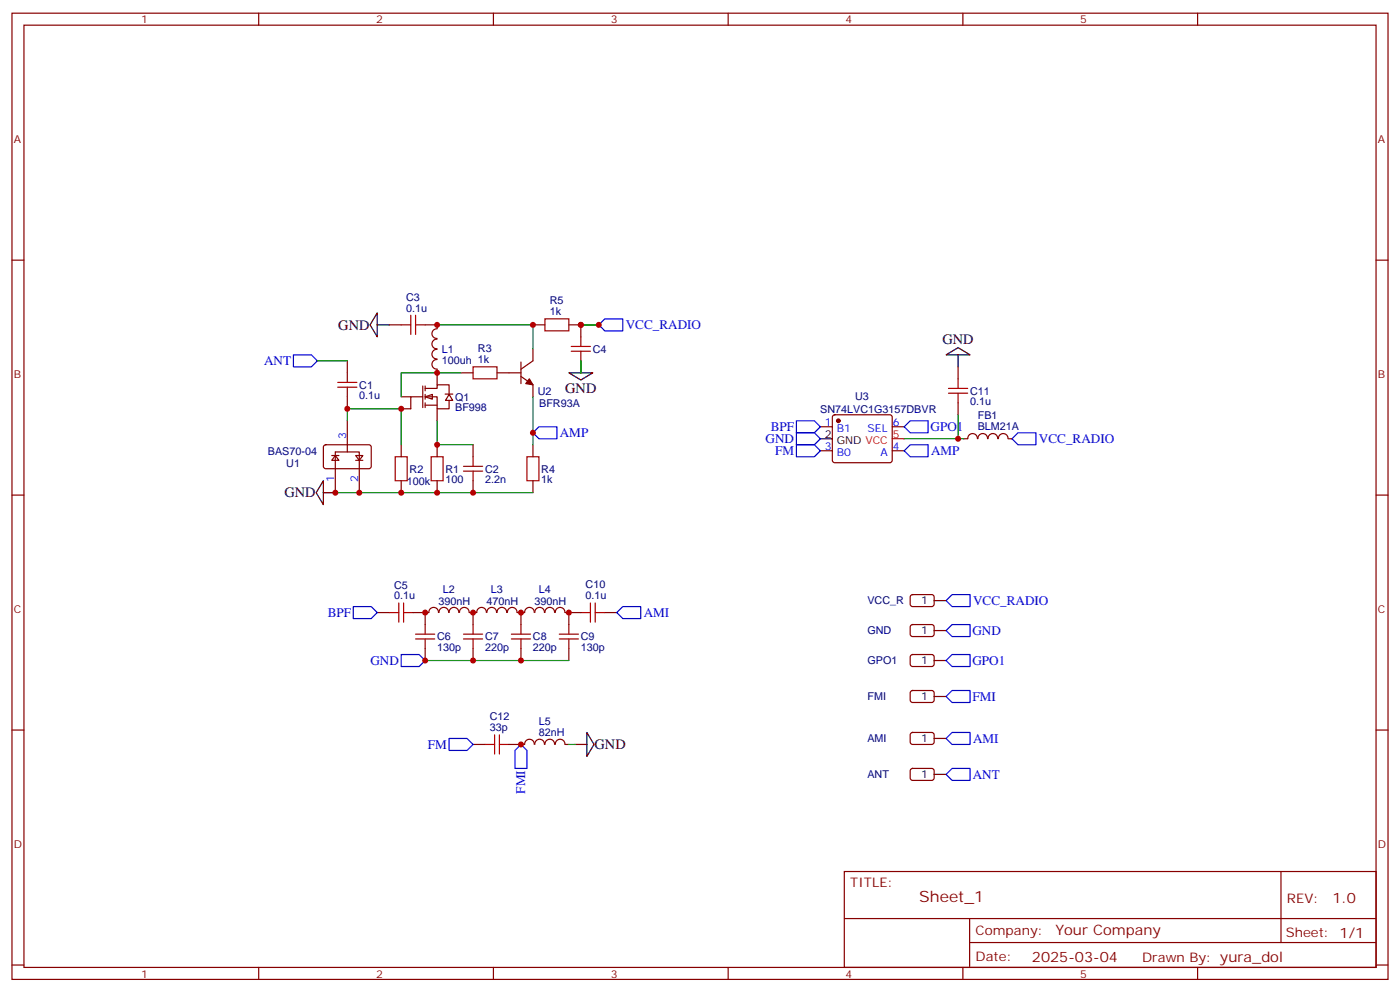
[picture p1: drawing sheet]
<svg xmlns="http://www.w3.org/2000/svg" width="412mm" height="292mm" viewBox="0 0 412 292" stroke-linecap="round" stroke-linejoin="round" font-family="sans-serif">
<g fill="none" stroke="#870000" stroke-width=".35">
<path d="M3.5 3.9h405.4v284.3h-405.4zM7.1 7.4h398.2v277.3h-398.2zM76.2 3.9v3.5M145.3 3.9v3.5M214.5 3.9v3.5M283.6 3.9v3.5M352.8 3.9v3.5M3.5 76.6h3.6M405.3 76.6h3.6M95.5 131.1l.5-.2h12.9l.5 .7-.1 5.9-.6 .4h-13l-.5-.7v-5.6zM97.7 134.1h2.1M98.8 134.1l1 1.4h-2.1z"/>
<path d="M102.3 123.8v9.2M104.8 134.1h2.1l-1.1 1.4zM104.8 135.5h2.1M3.5 145.7h3.6M98.8 145v-12h7v12M405.3 145.7h3.6M3.5 214.8h3.6M405.3 214.8h3.6M248.7 256.5h156.6v28.2h-156.6zM377.3 256.5v20.9M248.7 270.3h156.5M285.6 277.4h119.6"/>
<path d="M285.6 270.3v14.1M3.5 284h3.6M76.2 284.7v3.5M145.3 284.7v3.5M214.5 284.7v3.5M283.6 284.7v3.5M352.8 284.7v3.5M405.3 284h3.6"/>
</g>
<path d="M125.2 116.8l2.2-.7v1.4z" fill="#fff" stroke="#870000" stroke-width=".35"/>
<g fill="none" stroke="#870000" stroke-width=".35">
<path d="M114.7 95.6h3.5M125.2 95.6h3.6v1.1M128.7 99.8a1.41 1.41 0 0 0-1.5 1.4 1.41 1.41 0 0 0 1.5 1.4M128.7 96.8a1.41 1.41 0 0 0-1.5 1.4 1.41 1.41 0 0 0 1.5 1.4M157 95.6h3.5M167.6 95.6h3.5v3.5M102.3 106.2v3.5M102.3 116.8v3.5M118.2 116.8h2.8M124.5 116.8h-3.5v3.5h-2.8M124.5 113.6v6.3M125.2 114.3h3.6v-1.1h3.5v2.9"/>
<path d="M125.2 116.8h3.6v3.5h3.5v-2.5M125.2 119.2h3.6M125.2 113.6v1.4M125.2 116.1v1.4M125.2 118.5v1.4M128.7 102.8a1.41 1.41 0 0 0-1.5 1.4 1.41 1.41 0 0 0 1.5 1.4M128.7 105.8a1.41 1.41 0 0 0-1.5 1.4 1.41 1.41 0 0 0 1.5 1.4M128.8 108.7v4.5M131.1 116h2.3M132.3 116.1l1 1.7h-2.1zM135.8 109.7h3.5M146.4 109.7h7.1"/>
<path d="M153.5 110.8l3.5 2.4v3.6M153.5 106.5v6.4M157 102.7v3.5l-3.5 2.5M171.1 106.2v3.5M282.2 107.9v3.6M282.2 118.5v3.6M118.2 130.9v3.5M128.8 120.3v3.5M128.8 130.9v3.5M139.3 130.9v3.5M157 130.9v3.5M241.7 125.6h3.5"/>
<path d="M241.7 132.6h3.5M245.4 122.3l.5-.2h16.2l.5 .2 .2 .5v12.7l-.2 .5-.5 .2h-16.2l-.5-.3-.2-.4v-12.7zM262.8 125.6h3.5M262.8 132.6h3.5M287.9 129.1a1.41 1.41 0 0 0-1.4-1.5 1.41 1.41 0 0 0-1.4 1.5h-1.1M288.1 129.1a1.41 1.41 0 0 1 1.4-1.5 1.41 1.41 0 0 1 1.4 1.5M291.1 129.1a1.41 1.41 0 0 1 1.4-1.5 1.41 1.41 0 0 1 1.4 1.5M294.1 129.1a1.41 1.41 0 0 1 1.4-1.5 1.41 1.41 0 0 1 1.4 1.5M297 129.1h1.1M118.2 141.5v3.5M128.8 141.5v3.5M139.3 141.5v3.5"/>
<path d="M157 141.5v3.5M268.3 175.2l.5-.2h5.9l.5 .7-.1 2.4-.6 .4-6-.1-.4-.6v-2.1zM111.1 180.3h3.6M121.7 180.3h4.6M125.2 180.3v3.5M125.2 190.9v3.5M126.3 180.2a1.41 1.41 0 0 1 1.4-1.5 1.41 1.41 0 0 1 1.4 1.5M129.3 180.2a1.41 1.41 0 0 1 1.4-1.5 1.41 1.41 0 0 1 1.4 1.5M132.3 180.2a1.41 1.41 0 0 1 1.4-1.5 1.41 1.41 0 0 1 1.4 1.5M135.4 180.2a1.41 1.41 0 0 1 1.4-1.5 1.41 1.41 0 0 1 1.4 1.5M139.3 180.3v3.5M139.3 190.9v3.5"/>
<path d="M143.3 180.2a1.41 1.41 0 0 0-1.4-1.5 1.41 1.41 0 0 0-1.5 1.5l-2.1 .1M143.4 180.2a1.41 1.41 0 0 1 1.4-1.5 1.41 1.41 0 0 1 1.4 1.5M146.4 180.2a1.41 1.41 0 0 1 1.4-1.5 1.41 1.41 0 0 1 1.4 1.5M149.5 180.2a1.41 1.41 0 0 1 1.4-1.5 1.41 1.41 0 0 1 1.4 1.5M152.4 180.3h2.1M153.5 180.3v3.5M153.5 190.9v3.5M154.6 180.2a1.41 1.41 0 0 1 1.4-1.5 1.41 1.41 0 0 1 1.4 1.5M157.6 180.2a1.41 1.41 0 0 1 1.4-1.5 1.41 1.41 0 0 1 1.4 1.5M160.5 180.2a1.41 1.41 0 0 1 1.4-1.5 1.41 1.41 0 0 1 1.4 1.5M163.6 180.2a1.41 1.41 0 0 1 1.4-1.5 1.41 1.41 0 0 1 1.4 1.5M166.5 180.3h4.6"/>
<path d="M167.6 180.3v3.5M167.6 190.9v3.5M178.2 180.3h3.5M268.3 184l.5-.2 5.9 .1 .5 .6-.1 2.4-.6 .4h-6l-.4-.7v-2.1zM268.3 192.8l.5-.2 5.9 .1 .5 .6-.1 2.4-.6 .4h-6l-.4-.7v-2.1zM139.3 219.1h3.6M149.9 219.1h4.6M154.6 219.1a1.41 1.41 0 0 1 1.4-1.6 1.41 1.41 0 0 1 1.4 1.6M157.6 219a1.41 1.41 0 0 1 1.4-1.5 1.41 1.41 0 0 1 1.4 1.6M160.5 219a1.41 1.41 0 0 1 1.4-1.5 1.41 1.41 0 0 1 1.4 1.6M163.6 219.1a1.41 1.41 0 0 1 1.4-1.6 1.41 1.41 0 0 1 1.4 1.6M166.5 219.1h1.1"/>
<path d="M268.3 203.4l.5-.2 5.9 .1 .5 .6-.1 2.4-.6 .4h-6l-.4-.7v-2.1zM268.3 215.8l.5-.3 5.9 .1 .5 .7-.1 2.3-.6 .5-6-.1-.4-.6v-2.1zM268.3 226.3l.5-.2 5.9 .1 .5 .6-.1 2.4-.6 .5-6-.1-.4-.6v-2.2z"/>
</g>
<g fill="none" stroke="#a10000" stroke-width=".35">
<path d="M118.2 95.6h2.8M121 92.8v5.6M122.4 95.6h2.8M122.4 92.8v5.6M160.5 93.8h7.1v3.6h-7.1zM171.1 99.1v2.9M99.5 113.9h5.6M99.5 112.5h5.6M102.3 109.7v2.8M102.3 113.9v2.9M139.3 107.9h7.1v3.6h-7.1zM168.3 103.4h5.6"/>
<path d="M168.3 102h5.6M171.1 103.4v2.8M279.4 115.7h5.6M279.4 114.3h5.6M282.2 111.5v2.8M282.2 115.7v2.8M116.4 134.4h3.5v7.1h-3.5zM127 134.4h3.5v7.1h-3.5zM136.5 138.6h5.7M136.5 137.2h5.7M139.3 134.4v2.8M139.3 138.6v2.9"/>
<path d="M155.2 134.4h3.5v7.1h-3.5zM117.5 177.4v5.7M118.9 177.4v5.7M173.9 177.4v5.7M175.3 177.4v5.7M114.7 180.3h2.8M118.9 180.3h2.8M122.4 188h5.7M122.4 186.6h5.7M125.2 183.8v2.8M125.2 188v2.9M136.5 188h5.7"/>
<path d="M136.5 186.6h5.7M139.3 183.8v2.8M139.3 188v2.9M150.6 188h5.7M150.6 186.6h5.7M153.5 183.8v2.8M153.5 188v2.9M164.7 188h5.7M164.7 186.6h5.7M167.6 183.8v2.8M167.6 188v2.9M171.1 180.3h2.8"/>
<path d="M175.3 180.3h2.9M142.9 219.1h2.8M145.7 216.3v5.6M147.1 219.1h2.8M147.1 216.3v5.6"/>
</g>
<g fill="none" stroke="#008700" stroke-width=".35">
<path d="M128.8 95.6h28.2v7.1M171.1 95.6h5.3M93.5 106.2h8.8M135.8 109.7h-17.6v7.1M157 116.8v14.1M171.1 106.2v3.5M102.3 123.8v-3.5h15.9v10.6M128.8 123.8v7.1h10.5M266.3 129.1h17.7M282.2 122.1v7M98.8 145h58.2M125.2 194.4h42.4"/>
<path d="M167.6 219.1h1.7"/>
</g>
<g fill="none" stroke="#000" stroke-width=".35">
<path d="M111.1 92.1v7l-2.1-3.5zM111.1 95.6h3.6M167.6 109.7h7l-3.5 2.1zM171.1 106.2v3.5M278.7 104.4l3.5-2.1 3.6 2.1zM282.2 104.4v3.5M241.7 129.1h3.5M95.2 141.5v7l-2.1-3.5zM95.2 145h3.6M275.2 176.7h3.5M275.2 185.6h3.5M275.2 194.4h3.5"/>
<path d="M169.3 219.1h3.6M172.9 215.5l2.1 3.6-2.1 3.5zM275.2 205h3.5M275.2 217.3h3.5M275.2 227.9h3.5"/>
</g>
<g fill="#870000" stroke="#870000" stroke-width=".35">
<path d="M155.9 111.5l1.1 1.7-2.1-.3z"/>
<circle cx="246.9" cy="123.8" r=".53"/>
</g>
<g fill="none" stroke="#00f" stroke-width=".35">
<path d="M176.4 95.6l1.8-1.8h5.2v3.6h-5.2zM86.4 104.4h5.3l1.8 1.8-1.8 1.7h-5.3zM157 127.4l1.7-1.8h5.3v3.5h-5.3zM234.6 123.8h5.3l1.8 1.8-1.8 1.8h-5.3zM234.6 127.4h5.3l1.8 1.7-1.8 1.8h-5.3zM234.6 130.9h5.3l1.8 1.7-1.8 1.8h-5.3zM266.3 125.6l1.8-1.8h5.3v3.6h-5.3zM266.3 132.6l1.8-1.7h5.3v3.5h-5.3zM298.1 129.1l1.8-1.7h5.3v3.5h-5.3zM104.1 178.5h5.3l1.7 1.8-1.7 1.7h-5.3zM183.4 178.5h5.3v3.5h-5.3l-1.7-1.7zM278.7 176.7l1.8-1.7h5.3v3.5h-5.3z"/>
<path d="M118.2 192.6h5.3l1.7 1.8-1.7 1.7h-5.3zM278.7 185.6l1.8-1.8h5.3v3.5h-5.3zM278.7 194.4l1.8-1.8h5.3v3.5h-5.3zM132.3 217.3h5.3l1.7 1.8-1.7 1.7h-5.3zM153.5 219.1l1.7 1.7v5.3h-3.5v-5.3zM278.7 205l1.8-1.8h5.3v3.5h-5.3zM278.7 217.3l1.8-1.8h5.3v3.6h-5.3zM278.7 227.9l1.8-1.8h5.3v3.6h-5.3z"/>
</g>
<path d="M262.8 129.1h3.5" fill="none" stroke="#f00" stroke-width=".35"/>
<g fill="#c00">
<circle cx="105.8" cy="145" r=".88"/>
<circle cx="118.2" cy="145" r=".88"/>
<circle cx="128.8" cy="145" r=".88"/>
<circle cx="139.3" cy="145" r=".88"/>
<circle cx="98.8" cy="145" r=".88"/>
<circle cx="128.8" cy="109.7" r=".88"/>
<circle cx="128.8" cy="130.9" r=".88"/>
<circle cx="128.8" cy="95.6" r=".88"/>
<circle cx="157" cy="95.6" r=".88"/>
<circle cx="118.2" cy="120.3" r=".88"/>
<circle cx="102.3" cy="120.3" r=".88"/>
<circle cx="171.1" cy="95.6" r=".88"/>
<circle cx="176.4" cy="95.6" r=".88"/>
<circle cx="125.2" cy="180.3" r=".88"/>
<circle cx="139.3" cy="180.3" r=".88"/>
<circle cx="153.5" cy="180.3" r=".88"/>
<circle cx="167.6" cy="180.3" r=".88"/>
<circle cx="153.5" cy="194.4" r=".88"/>
<circle cx="139.3" cy="194.4" r=".88"/>
<circle cx="125.2" cy="194.4" r=".88"/>
<circle cx="157" cy="127.4" r=".88"/>
<circle cx="282.2" cy="129.1" r=".88"/>
<circle cx="153.5" cy="219.1" r=".88"/>
</g>
<text font-size="4.6" fill="#800" x="270.8" y="265.5">Sheet_1</text>
<g font-size="4.2">
<text x="99.7" y="97">GND</text>
<text x="277.6" y="101.2">GND</text>
<text x="166.5" y="115.7">GND</text>
<text x="83.8" y="146.4">GND</text>
<text x="175.2" y="220.5">GND</text>
</g>
<g font-size="4.2" fill="#800">
<text x="392.5" y="265.7">1.0</text>
<text x="310.9" y="275.3">Your Company</text>
<text x="304" y="283.1">2025-03-04</text>
</g>
<g font-size="3.9" fill="#00f">
<text x="184.3" y="96.8">VCC_RADIO</text>
<text x="77.8" y="107.5">ANT</text>
<text x="164.9" y="128.6">AMP</text>
<text x="225.5" y="130.4">GND</text>
<text x="227.1" y="126.9">BPF</text>
<text x="274.1" y="126.8">GPO1</text>
<text x="306" y="130.3">VCC_RADIO</text>
<text x="228.3" y="133.9">FM</text>
<text x="274.3" y="133.8">AMP</text>
<text x="286.6" y="177.9">VCC_RADIO</text>
<text x="96.5" y="181.5">BPF</text>
<text x="189.6" y="181.5">AMI</text>
<text x="286.5" y="186.8">GND</text>
<text x="109.1" y="195.6">GND</text>
<text x="286.5" y="195.6">GPO1</text>
<text x="286.5" y="206.2">FMI</text>
<text x="126" y="220.3">FM</text>
<text x="286.6" y="218.5">AMI</text>
<text x="154.7" y="233.5" transform="rotate(-90 154.7 233.5)">FMI</text>
<text x="286.5" y="229.2">ANT</text>
</g>
<g font-size="3.9" fill="#800">
<text x="250.5" y="261.1">TITLE:</text>
<text x="379.1" y="265.7">REV:</text>
<text x="287.4" y="275.3">Company:</text>
<text x="378.7" y="275.9">Sheet: 1/1</text>
<text x="287.4" y="282.9">Date:</text>
<text x="336.4" y="283">Drawn By: yura_dol</text>
</g>
<g font-size="3.2" fill="#800">
<text x="41.6" y="6.9">1</text>
<text x="110.8" y="6.9">2</text>
<text x="179.9" y="6.9">3</text>
<text x="249.1" y="6.9">4</text>
<text x="318.2" y="6.9">5</text>
<text x="4.1" y="42">A</text>
<text x="405.9" y="42">A</text>
<text x="4.1" y="111.1">B</text>
<text x="405.9" y="111.1">B</text>
<text x="4.1" y="180.3">C</text>
<text x="405.9" y="180.3">C</text>
<text x="4.1" y="249.4">D</text>
<text x="405.9" y="249.4">D</text>
<text x="41.6" y="287.7">1</text>
<text x="110.8" y="287.7">2</text>
<text x="179.9" y="287.7">3</text>
<text x="249.1" y="287.7">4</text>
<text x="318.2" y="287.7">5</text>
</g>
<g font-size="3.2" fill="#000080">
<text x="119.6" y="88.5">C3</text>
<text x="161.9" y="89.6">R5</text>
<text x="119.6" y="91.7">0.1u</text>
<text x="161.9" y="92.8">1k</text>
<text x="130.2" y="107">100uh 1k</text>
<text x="130.2" y="103.8">L1</text>
<text x="140.8" y="103.7">R3</text>
<text x="174.6" y="103.8">C4</text>
<text x="105.8" y="117.6">0.1u</text>
<text x="105.8" y="114.4">C1</text>
<text x="134.1" y="117.9">Q1</text>
<text x="158.4" y="116.2">U2</text>
<text x="158.8" y="119.7">BFR93A</text>
<text x="251.9" y="117.7">U3</text>
<text x="285.8" y="119.3">0.1u</text>
<text x="285.8" y="116.2">C11</text>
<text x="134.1" y="121.1">BF998</text>
<text x="241.6" y="121.4">SN74LVC1G3157DBVR</text>
<text x="288" y="123.4">FB1</text>
<text x="288" y="126.5">BLM21A</text>
<text x="78.9" y="133.8">BAS70-04</text>
<text x="84.3" y="137.3">U1</text>
<text x="119.8" y="142.6">100k</text>
<text x="120.6" y="139.1">R2</text>
<text x="131.2" y="142.3">100</text>
<text x="131.2" y="139.1">R1</text>
<text x="142.9" y="142.3">2.2n</text>
<text x="142.9" y="139.1">C2</text>
<text x="159.5" y="142.3">1k</text>
<text x="159.5" y="139.1">R4</text>
<text x="116.1" y="173.2">C5</text>
<text x="172.5" y="173.2">C10</text>
<text x="116.1" y="176.4">0.1u</text>
<text x="129.2" y="177.9">390nH</text>
<text x="130.5" y="174.5">L2</text>
<text x="143.3" y="177.9">470nH</text>
<text x="144.6" y="174.5">L3</text>
<text x="157.4" y="177.9">390nH</text>
<text x="158.7" y="174.5">L4</text>
<text x="172.5" y="176.4">0.1u</text>
<text x="255.5" y="177.8">VCC_R</text>
<text x="128.8" y="191.6">130p</text>
<text x="128.8" y="188.5">C6</text>
<text x="142.9" y="191.6">220p</text>
<text x="142.9" y="188.5">C7</text>
<text x="157" y="191.6">220p</text>
<text x="157" y="188.5">C8</text>
<text x="171.1" y="191.6">130p</text>
<text x="171.1" y="188.5">C9</text>
<text x="255.5" y="186.6">GND</text>
<text x="255.5" y="195.4">GPO1</text>
<text x="255.5" y="206">FMI</text>
<text x="144.3" y="215.2">33p</text>
<text x="144.3" y="212">C12</text>
<text x="158.7" y="213.3">L5</text>
<text x="158.7" y="216.5">82nH</text>
<text x="255.5" y="218.4">AMI</text>
<text x="255.5" y="229">ANT</text>
</g>
<g font-size="3.2" fill="#00f">
<text x="243" y="125.2">1</text>
<text x="263" y="125.2">6</text>
<text x="102" y="129.1" transform="rotate(-90 102 129.1)">3</text>
<text x="246.5" y="127">B1</text>
<text x="255.6" y="127">SEL</text>
<text x="243" y="132.3">3</text>
<text x="246.5" y="134.1">B0</text>
<text x="259.3" y="134.1">A</text>
<text x="263" y="132.3">4</text>
<text x="98.4" y="141.7" transform="rotate(-90 98.4 141.7)">1</text>
<text x="105.5" y="141.7" transform="rotate(-90 105.5 141.7)">2</text>
</g>
<g font-size="3.2">
<text x="243" y="128.8">2</text>
<text x="246.5" y="130.5">GND VCC</text>
<text x="271.4" y="177.8">1</text>
<text x="271.4" y="186.6">1</text>
<text x="271.4" y="195.4">1</text>
<text x="271.4" y="206">1</text>
<text x="271.4" y="218.4">1</text>
<text x="271.4" y="229">1</text>
</g>
<text font-size="3.2" fill="#f00" x="263" y="128.8">5</text>
</svg>
